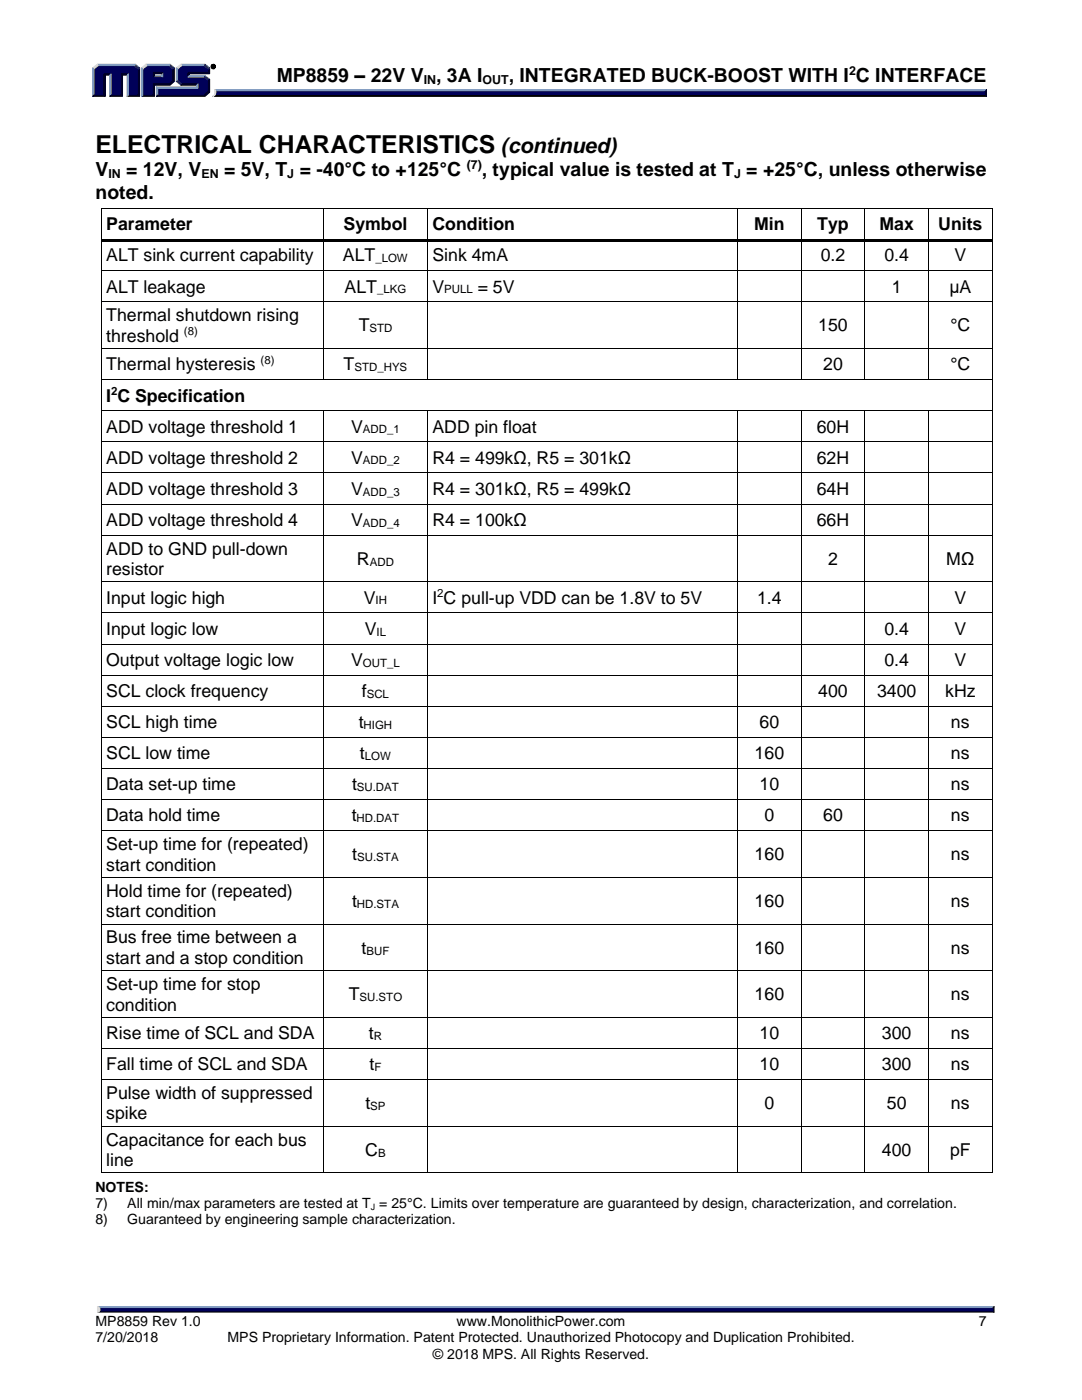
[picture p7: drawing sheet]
<svg xmlns="http://www.w3.org/2000/svg" width="216mm" height="279mm" viewBox="0 0 216 279" stroke-linecap="round" stroke-linejoin="round" font-family="sans-serif">
<g fill="#000" stroke="#000" stroke-width=".2">
<path d="M43 18.6h153.5l.4 .6h-154.4a.55 .55 0 0 0 .5-.6zM19.9 261.3h178.1l.4 .7h-178.9z"/>
<path d="M42.1 13.3a.45 .45 0 0 1 .9 0 .45 .45 0 0 1-.9 0zM42.2 13.2a.36 .36 0 0 0 .7 0 .36 .36 0 0 0-.7 0zM42.4 13.1h.4l-.2 .2 .2 .2-.3-.2-.1 .2zM42.5 13.1l.1 .2v-.1z"/>
</g>
<g fill="#7f99bf" stroke="#7f99bf" stroke-width=".2">
<path d="M19.5 260.7h178.9l-.4 .6h-178.1z"/>
<path d="M42.9 17.9h154l-.4 .7h-153.5z"/>
<path d="M30.8 15.1h1.4l.3 .3h-1.9z"/>
<path d="M36.1 12.8h4.8l-.2 .3h-4.4z"/>
<path d="M35.2 13.5l.2 .3v2.3l-.2 .2z"/>
<path d="M31.2 17.3h8v-.3l.3-.3v.9h-8z"/>
<path d="M31.2 17.3l.3 .3v1.4l-.3 .2z"/>
<path d="M37.8 15.1h3.1l-.2 .3h-3.2z"/>
<path d="M29.1 12.8h4.8l-.2 .3h-4.4z"/>
<path d="M28.2 13.5l.3 .3v5.2l-.3 .2z"/>
<path d="M32.2 14.7l.3-.2v.9l-.3-.3z"/>
<path d="M19.4 12.8h7.6l-.2 .3h-7.2z"/>
<path d="M18.5 13.5l.3 .3v5.2l-.3 .2z"/>
<path d="M22.2 14.7v4.3l-.3 .2v-4.2z"/>
<path d="M25.4 15l.2-.3v4.3l-.2 .2z"/>
</g>
<g fill="#000026" stroke="#000026" stroke-width=".2">
<path d="M198.4 260.7v1.3l-.4-.4v-.5z"/>
<path d="M196.9 17.9v1.3l-.4-.3v-.6z"/>
<path d="M36.3 16.7h3.2l-.3 .3h-3.1z"/>
<path d="M37.5 14.5h4.1v-.7l.2-.3v1.2h-4v.4l-.3 .3z"/>
<path d="M31.2 19.2l.3-.2h9.2l.9-.7v-2.3l.2-.2v2.6l-.9 .8z"/>
<path d="M30.6 16.7h3.1l.8-.6v-2.3l.3-.3v2.8l-.9 .7h-3.1v2.2h-2.6l.3-.2h2.1z"/>
<path d="M30.6 14.5h1.9l-.3 .2h-1.4v.4l-.2 .3z"/>
<path d="M27.6 13.8l.3-.3v5.7h-2.5l.2-.2h2z"/>
<path d="M20.8 14.7h1.4l-.3 .3h-.9v4.2h-2.5l.3-.2h2z"/>
<path d="M24.2 14.7h1.4l-.2 .3h-1v4.2h-2.5l.3-.2h2z"/>
</g>
<g fill="#000059" stroke="#000059" stroke-width=".2">
<path d="M19.9 261.1h178.1v.5h-178.1z"/>
<path d="M43.1 18.3h153.4v.6h-153.5z"/>
<path d="M18.8 13.8l.8-.7h7.2l.8 .7v5.2h-2v-4.3h-1.4v4.3h-2v-4.3h-1.4v4.3h-2z"/>
<path d="M28.5 13.8l.8-.7h2.2v1.4h-.9v.9h1.9v-.9h-1.3v-1.4h2.5l.8 .7v2.3l-.8 .6h-3.1v2.3h-2.1z"/>
<path d="M31.4 17.6h8v-.9h-3.1l-.9-.6v-2.3l.9-.7h4.4l.9 .7v.7h-4.1v.9h3.2l.9 .6v2.3l-.9 .7h-9.3z"/>
</g>
<g fill="#d9d9d9" stroke="#d9d9d9" stroke-width=".2">
<path d="M19.5 260.7l.4 .4v.5l-.4 .4z"/>
<path d="M42.9 17.9a.87 .87 0 0 1-.4 1.3h-.1l.5-.5z"/>
<path d="M35.2 13.5l.9-.7 .2 .3-.9 .7z"/>
<path d="M28.2 13.5l.9-.7 .2 .3-.8 .7z"/>
<path d="M18.5 13.5l.9-.7 .2 .3-.8 .7z"/>
</g>
<g fill="#195999" stroke="#195999" stroke-width=".2">
<path d="M35.2 16.3l.2-.2 .9 .6-.2 .3z"/>
<path d="M40.9 15.1l.9 .7-.2 .2-.9-.6z"/>
<path d="M33.9 12.8l.9 .7-.3 .3-.8-.7z"/>
<path d="M27 12.8l.9 .7-.3 .3-.8-.7z"/>
<path d="M40.9 12.8l.9 .7-.2 .3-.9-.7z"/>
</g>
<g fill="#000">
<path d="M20.1 41.5h.2v.7h-.2z" fill-rule="evenodd"/>
<path d="M20.1 41.5h.2v.2h-.2z" fill-rule="evenodd"/>
<path d="M20.1 47.7h.2v.7h-.2z" fill-rule="evenodd"/>
<path d="M20.1 53.9h.2v.7h-.2z" fill-rule="evenodd"/>
<path d="M20.3 47.7h44.2v.6h-44.2z" fill-rule="evenodd"/>
<path d="M64.5 41.7h.2v.5h-.2z" fill-rule="evenodd"/>
<path d="M64.5 41.5h.2v.2h-.2z" fill-rule="evenodd"/>
<path d="M64.5 48.3h.2v.1h-.2z" fill-rule="evenodd"/>
<path d="M64.5 47.7h.6v.6h-.6z" fill-rule="evenodd"/>
<path d="M64.5 53.9h.2v.7h-.2z" fill-rule="evenodd"/>
<path d="M65.1 47.7h20.1v.6h-20.1z" fill-rule="evenodd"/>
<path d="M85.2 41.7h.2v.5h-.2z" fill-rule="evenodd"/>
<path d="M85.2 41.5h.2v.2h-.2z" fill-rule="evenodd"/>
<path d="M85.2 48.3h.2v.1h-.2z" fill-rule="evenodd"/>
<path d="M85.2 47.7h.5v.6h-.5z" fill-rule="evenodd"/>
<path d="M85.2 53.9h.2v.7h-.2z" fill-rule="evenodd"/>
<path d="M85.7 47.7h61.4v.6h-61.4z" fill-rule="evenodd"/>
<path d="M147.1 41.7h.2v.5h-.2z" fill-rule="evenodd"/>
<path d="M147.1 41.5h.2v.2h-.2z" fill-rule="evenodd"/>
<path d="M147.1 48.3h.2v.1h-.2z" fill-rule="evenodd"/>
<path d="M147.1 47.7h.5v.6h-.5z" fill-rule="evenodd"/>
<path d="M147.1 53.9h.2v.7h-.2z" fill-rule="evenodd"/>
<path d="M147.6 47.7h12.2v.6h-12.2z" fill-rule="evenodd"/>
<path d="M159.8 41.7h.2v.5h-.2z" fill-rule="evenodd"/>
<path d="M159.8 41.5h.2v.2h-.2z" fill-rule="evenodd"/>
<path d="M159.8 48.3h.2v.1h-.2z" fill-rule="evenodd"/>
<path d="M159.8 47.7h.5v.6h-.5z" fill-rule="evenodd"/>
<path d="M159.8 53.9h.2v.7h-.2z" fill-rule="evenodd"/>
<path d="M160.3 47.7h12.2v.6h-12.2z" fill-rule="evenodd"/>
<path d="M172.5 41.7h.2v.5h-.2z" fill-rule="evenodd"/>
<path d="M172.5 41.5h.2v.2h-.2z" fill-rule="evenodd"/>
<path d="M172.5 48.3h.2v.1h-.2z" fill-rule="evenodd"/>
<path d="M172.5 47.7h.5v.6h-.5z" fill-rule="evenodd"/>
<path d="M172.5 53.9h.2v.7h-.2z" fill-rule="evenodd"/>
<path d="M173 47.7h12.2v.6h-12.2z" fill-rule="evenodd"/>
<path d="M185.2 41.7h.2v.5h-.2z" fill-rule="evenodd"/>
<path d="M185.2 41.5h.2v.2h-.2z" fill-rule="evenodd"/>
<path d="M185.2 48.3h.2v.1h-.2z" fill-rule="evenodd"/>
<path d="M185.2 47.7h.5v.6h-.5z" fill-rule="evenodd"/>
<path d="M185.2 53.9h.2v.7h-.2z" fill-rule="evenodd"/>
<path d="M185.7 47.7h12.2v.6h-12.2z" fill-rule="evenodd"/>
<path d="M197.9 41.5h.2v.7h-.2z" fill-rule="evenodd"/>
<path d="M197.9 41.5h.2v.2h-.2z" fill-rule="evenodd"/>
<path d="M197.9 47.7h.2v.7h-.2z" fill-rule="evenodd"/>
<path d="M197.9 53.9h.2v.7h-.2z" fill-rule="evenodd"/>
<path d="M20.1 60.2h.2v.7h-.2z" fill-rule="evenodd"/>
<path d="M20.1 69.5h.2v.7h-.2z" fill-rule="evenodd"/>
<path d="M20.1 75.7h.2v.7h-.2z" fill-rule="evenodd"/>
<path d="M64.5 60.2h.2v.7h-.2z" fill-rule="evenodd"/>
<path d="M64.5 69.5h.2v.7h-.2z" fill-rule="evenodd"/>
<path d="M64.5 75.7h.2v.1h-.2z" fill-rule="evenodd"/>
<path d="M85.2 60.2h.2v.7h-.2z" fill-rule="evenodd"/>
<path d="M85.2 69.5h.2v.7h-.2z" fill-rule="evenodd"/>
<path d="M85.2 75.7h.2v.1h-.2z" fill-rule="evenodd"/>
<path d="M147.1 60.2h.2v.7h-.2z" fill-rule="evenodd"/>
<path d="M147.1 69.5h.2v.7h-.2z" fill-rule="evenodd"/>
<path d="M147.1 75.7h.2v.1h-.2z" fill-rule="evenodd"/>
<path d="M159.8 60.2h.2v.7h-.2z" fill-rule="evenodd"/>
<path d="M159.8 69.5h.2v.7h-.2z" fill-rule="evenodd"/>
<path d="M159.8 75.7h.2v.1h-.2z" fill-rule="evenodd"/>
<path d="M172.5 60.2h.2v.7h-.2z" fill-rule="evenodd"/>
<path d="M172.5 69.5h.2v.7h-.2z" fill-rule="evenodd"/>
<path d="M172.5 75.7h.2v.1h-.2z" fill-rule="evenodd"/>
<path d="M185.2 60.2h.2v.7h-.2z" fill-rule="evenodd"/>
<path d="M185.2 69.5h.2v.7h-.2z" fill-rule="evenodd"/>
<path d="M185.2 75.7h.2v.1h-.2z" fill-rule="evenodd"/>
<path d="M197.9 60.2h.2v.7h-.2z" fill-rule="evenodd"/>
<path d="M197.9 69.5h.2v.7h-.2z" fill-rule="evenodd"/>
<path d="M197.9 75.7h.2v.7h-.2z" fill-rule="evenodd"/>
<path d="M20.1 81.9h.2v.7h-.2z" fill-rule="evenodd"/>
<path d="M20.1 88.1h.2v.7h-.2z" fill-rule="evenodd"/>
<path d="M20.1 94.3h.2v.7h-.2z" fill-rule="evenodd"/>
<path d="M64.5 82h.2v.6h-.2z" fill-rule="evenodd"/>
<path d="M64.5 81.9h.2v.1h-.2z" fill-rule="evenodd"/>
<path d="M64.5 88.1h.2v.7h-.2z" fill-rule="evenodd"/>
<path d="M64.5 94.3h.2v.7h-.2z" fill-rule="evenodd"/>
<path d="M85.2 82h.2v.6h-.2z" fill-rule="evenodd"/>
<path d="M85.2 81.9h.2v.1h-.2z" fill-rule="evenodd"/>
<path d="M85.2 88.1h.2v.7h-.2z" fill-rule="evenodd"/>
<path d="M85.2 94.3h.2v.7h-.2z" fill-rule="evenodd"/>
<path d="M147.1 82h.2v.6h-.2z" fill-rule="evenodd"/>
<path d="M147.1 81.9h.2v.1h-.2z" fill-rule="evenodd"/>
<path d="M147.1 88.1h.2v.7h-.2z" fill-rule="evenodd"/>
<path d="M147.1 94.3h.2v.7h-.2z" fill-rule="evenodd"/>
<path d="M159.8 82h.2v.6h-.2z" fill-rule="evenodd"/>
<path d="M159.8 81.9h.2v.1h-.2z" fill-rule="evenodd"/>
<path d="M159.8 88.1h.2v.7h-.2z" fill-rule="evenodd"/>
<path d="M159.8 94.3h.2v.7h-.2z" fill-rule="evenodd"/>
<path d="M172.5 82h.2v.6h-.2z" fill-rule="evenodd"/>
<path d="M172.5 81.9h.2v.1h-.2z" fill-rule="evenodd"/>
<path d="M172.5 88.1h.2v.7h-.2z" fill-rule="evenodd"/>
<path d="M172.5 94.3h.2v.7h-.2z" fill-rule="evenodd"/>
<path d="M185.2 82h.2v.6h-.2z" fill-rule="evenodd"/>
<path d="M185.2 81.9h.2v.1h-.2z" fill-rule="evenodd"/>
<path d="M185.2 88.1h.2v.7h-.2z" fill-rule="evenodd"/>
<path d="M185.2 94.3h.2v.7h-.2z" fill-rule="evenodd"/>
<path d="M197.9 81.9h.2v.7h-.2z" fill-rule="evenodd"/>
<path d="M197.9 88.1h.2v.7h-.2z" fill-rule="evenodd"/>
<path d="M197.9 94.3h.2v.7h-.2z" fill-rule="evenodd"/>
<path d="M20.1 100.5h.2v.7h-.2z" fill-rule="evenodd"/>
<path d="M20.1 106.7h.2v.7h-.2z" fill-rule="evenodd"/>
<path d="M20.1 116h.2v.7h-.2z" fill-rule="evenodd"/>
<path d="M64.5 100.5h.2v.7h-.2z" fill-rule="evenodd"/>
<path d="M64.5 106.7h.2v.7h-.2z" fill-rule="evenodd"/>
<path d="M64.5 116h.2v.7h-.2z" fill-rule="evenodd"/>
<path d="M85.2 100.5h.2v.7h-.2z" fill-rule="evenodd"/>
<path d="M85.2 106.7h.2v.7h-.2z" fill-rule="evenodd"/>
<path d="M85.2 116h.2v.7h-.2z" fill-rule="evenodd"/>
<path d="M147.1 100.5h.2v.7h-.2z" fill-rule="evenodd"/>
<path d="M147.1 106.7h.2v.7h-.2z" fill-rule="evenodd"/>
<path d="M147.1 116h.2v.7h-.2z" fill-rule="evenodd"/>
<path d="M159.8 100.5h.2v.7h-.2z" fill-rule="evenodd"/>
<path d="M159.8 106.7h.2v.7h-.2z" fill-rule="evenodd"/>
<path d="M159.8 116h.2v.7h-.2z" fill-rule="evenodd"/>
<path d="M172.5 100.5h.2v.7h-.2z" fill-rule="evenodd"/>
<path d="M172.5 106.7h.2v.7h-.2z" fill-rule="evenodd"/>
<path d="M172.5 116h.2v.7h-.2z" fill-rule="evenodd"/>
<path d="M185.2 100.5h.2v.7h-.2z" fill-rule="evenodd"/>
<path d="M185.2 106.7h.2v.7h-.2z" fill-rule="evenodd"/>
<path d="M185.2 116h.2v.7h-.2z" fill-rule="evenodd"/>
<path d="M197.9 100.5h.2v.7h-.2z" fill-rule="evenodd"/>
<path d="M197.9 106.7h.2v.7h-.2z" fill-rule="evenodd"/>
<path d="M197.9 116h.2v.7h-.2z" fill-rule="evenodd"/>
<path d="M20.1 122.2h.2v.7h-.2z" fill-rule="evenodd"/>
<path d="M20.1 128.4h.2v.7h-.2z" fill-rule="evenodd"/>
<path d="M20.1 134.6h.2v.7h-.2z" fill-rule="evenodd"/>
<path d="M64.5 122.2h.2v.7h-.2z" fill-rule="evenodd"/>
<path d="M64.5 128.4h.2v.7h-.2z" fill-rule="evenodd"/>
<path d="M64.5 134.6h.2v.7h-.2z" fill-rule="evenodd"/>
<path d="M85.2 122.2h.2v.7h-.2z" fill-rule="evenodd"/>
<path d="M85.2 128.4h.2v.7h-.2z" fill-rule="evenodd"/>
<path d="M85.2 134.6h.2v.7h-.2z" fill-rule="evenodd"/>
<path d="M147.1 122.2h.2v.7h-.2z" fill-rule="evenodd"/>
<path d="M147.1 128.4h.2v.7h-.2z" fill-rule="evenodd"/>
<path d="M147.1 134.6h.2v.7h-.2z" fill-rule="evenodd"/>
<path d="M159.8 122.2h.2v.7h-.2z" fill-rule="evenodd"/>
<path d="M159.8 128.4h.2v.7h-.2z" fill-rule="evenodd"/>
<path d="M159.8 134.6h.2v.7h-.2z" fill-rule="evenodd"/>
<path d="M172.5 122.2h.2v.7h-.2z" fill-rule="evenodd"/>
<path d="M172.5 128.4h.2v.7h-.2z" fill-rule="evenodd"/>
<path d="M172.5 134.6h.2v.7h-.2z" fill-rule="evenodd"/>
<path d="M185.2 122.2h.2v.7h-.2z" fill-rule="evenodd"/>
<path d="M185.2 128.4h.2v.7h-.2z" fill-rule="evenodd"/>
<path d="M185.2 134.6h.2v.7h-.2z" fill-rule="evenodd"/>
<path d="M197.9 122.2h.2v.7h-.2z" fill-rule="evenodd"/>
<path d="M197.9 128.4h.2v.7h-.2z" fill-rule="evenodd"/>
<path d="M197.9 134.6h.2v.7h-.2z" fill-rule="evenodd"/>
<path d="M20.1 140.9h.2v.7h-.2z" fill-rule="evenodd"/>
<path d="M20.1 147.1h.2v.7h-.2z" fill-rule="evenodd"/>
<path d="M20.1 153.3h.2v.7h-.2z" fill-rule="evenodd"/>
<path d="M64.5 140.9h.2v.7h-.2z" fill-rule="evenodd"/>
<path d="M64.5 147.1h.2v.7h-.2z" fill-rule="evenodd"/>
<path d="M64.5 153.3h.2v.7h-.2z" fill-rule="evenodd"/>
<path d="M85.2 140.9h.2v.7h-.2z" fill-rule="evenodd"/>
<path d="M85.2 147.1h.2v.7h-.2z" fill-rule="evenodd"/>
<path d="M85.2 153.3h.2v.7h-.2z" fill-rule="evenodd"/>
<path d="M147.1 140.9h.2v.7h-.2z" fill-rule="evenodd"/>
<path d="M147.1 147.1h.2v.7h-.2z" fill-rule="evenodd"/>
<path d="M147.1 153.3h.2v.7h-.2z" fill-rule="evenodd"/>
<path d="M159.8 140.9h.2v.7h-.2z" fill-rule="evenodd"/>
<path d="M159.8 147.1h.2v.7h-.2z" fill-rule="evenodd"/>
<path d="M159.8 153.3h.2v.7h-.2z" fill-rule="evenodd"/>
<path d="M172.5 140.9h.2v.7h-.2z" fill-rule="evenodd"/>
<path d="M172.5 147.1h.2v.7h-.2z" fill-rule="evenodd"/>
<path d="M172.5 153.3h.2v.7h-.2z" fill-rule="evenodd"/>
<path d="M185.2 140.9h.2v.7h-.2z" fill-rule="evenodd"/>
<path d="M185.2 147.1h.2v.7h-.2z" fill-rule="evenodd"/>
<path d="M185.2 153.3h.2v.7h-.2z" fill-rule="evenodd"/>
<path d="M197.9 140.9h.2v.7h-.2z" fill-rule="evenodd"/>
<path d="M197.9 147.1h.2v.7h-.2z" fill-rule="evenodd"/>
<path d="M197.9 153.3h.2v.7h-.2z" fill-rule="evenodd"/>
<path d="M20.1 159.5h.2v.7h-.2z" fill-rule="evenodd"/>
<path d="M20.1 165.7h.2v.7h-.2z" fill-rule="evenodd"/>
<path d="M20.1 175h.2v.7h-.2z" fill-rule="evenodd"/>
<path d="M64.5 159.5h.2v.7h-.2z" fill-rule="evenodd"/>
<path d="M64.5 165.7h.2v.7h-.2z" fill-rule="evenodd"/>
<path d="M64.5 175h.2v.7h-.2z" fill-rule="evenodd"/>
<path d="M85.2 159.5h.2v.7h-.2z" fill-rule="evenodd"/>
<path d="M85.2 165.7h.2v.7h-.2z" fill-rule="evenodd"/>
<path d="M85.2 175h.2v.7h-.2z" fill-rule="evenodd"/>
<path d="M147.1 159.5h.2v.7h-.2z" fill-rule="evenodd"/>
<path d="M147.1 165.7h.2v.7h-.2z" fill-rule="evenodd"/>
<path d="M147.1 175h.2v.7h-.2z" fill-rule="evenodd"/>
<path d="M159.8 159.5h.2v.7h-.2z" fill-rule="evenodd"/>
<path d="M159.8 165.7h.2v.7h-.2z" fill-rule="evenodd"/>
<path d="M159.8 175h.2v.7h-.2z" fill-rule="evenodd"/>
<path d="M172.5 159.5h.2v.7h-.2z" fill-rule="evenodd"/>
<path d="M172.5 165.7h.2v.7h-.2z" fill-rule="evenodd"/>
<path d="M172.5 175h.2v.7h-.2z" fill-rule="evenodd"/>
<path d="M185.2 159.5h.2v.7h-.2z" fill-rule="evenodd"/>
<path d="M185.2 165.7h.2v.7h-.2z" fill-rule="evenodd"/>
<path d="M185.2 175h.2v.7h-.2z" fill-rule="evenodd"/>
<path d="M197.9 159.5h.2v.7h-.2z" fill-rule="evenodd"/>
<path d="M197.9 165.7h.2v.7h-.2z" fill-rule="evenodd"/>
<path d="M197.9 175h.2v.7h-.2z" fill-rule="evenodd"/>
<path d="M20.1 184.3h.2v.7h-.2z" fill-rule="evenodd"/>
<path d="M20.1 193.6h.2v.7h-.2z" fill-rule="evenodd"/>
<path d="M64.5 184.3h.2v.7h-.2z" fill-rule="evenodd"/>
<path d="M64.5 193.6h.2v.7h-.2z" fill-rule="evenodd"/>
<path d="M85.2 184.3h.2v.7h-.2z" fill-rule="evenodd"/>
<path d="M85.2 193.6h.2v.7h-.2z" fill-rule="evenodd"/>
<path d="M147.1 184.3h.2v.7h-.2z" fill-rule="evenodd"/>
<path d="M147.1 193.6h.2v.7h-.2z" fill-rule="evenodd"/>
<path d="M159.8 184.3h.2v.7h-.2z" fill-rule="evenodd"/>
<path d="M159.8 193.6h.2v.7h-.2z" fill-rule="evenodd"/>
<path d="M172.5 184.3h.2v.7h-.2z" fill-rule="evenodd"/>
<path d="M172.5 193.6h.2v.7h-.2z" fill-rule="evenodd"/>
<path d="M185.2 184.3h.2v.7h-.2z" fill-rule="evenodd"/>
<path d="M185.2 193.6h.2v.7h-.2z" fill-rule="evenodd"/>
<path d="M197.9 184.3h.2v.7h-.2z" fill-rule="evenodd"/>
<path d="M197.9 193.6h.2v.7h-.2z" fill-rule="evenodd"/>
<path d="M20.1 203h.2v.7h-.2z" fill-rule="evenodd"/>
<path d="M20.1 209.2h.2v.7h-.2z" fill-rule="evenodd"/>
<path d="M20.1 215.4h.2v.7h-.2z" fill-rule="evenodd"/>
<path d="M64.5 203h.2v.7h-.2z" fill-rule="evenodd"/>
<path d="M64.5 209.2h.2v.7h-.2z" fill-rule="evenodd"/>
<path d="M64.5 215.4h.2v.7h-.2z" fill-rule="evenodd"/>
<path d="M85.2 203h.2v.7h-.2z" fill-rule="evenodd"/>
<path d="M85.2 209.2h.2v.7h-.2z" fill-rule="evenodd"/>
<path d="M85.2 215.4h.2v.7h-.2z" fill-rule="evenodd"/>
<path d="M147.1 203h.2v.7h-.2z" fill-rule="evenodd"/>
<path d="M147.1 209.2h.2v.7h-.2z" fill-rule="evenodd"/>
<path d="M147.1 215.4h.2v.7h-.2z" fill-rule="evenodd"/>
<path d="M159.8 203h.2v.7h-.2z" fill-rule="evenodd"/>
<path d="M159.8 209.2h.2v.7h-.2z" fill-rule="evenodd"/>
<path d="M159.8 215.4h.2v.7h-.2z" fill-rule="evenodd"/>
<path d="M172.5 203h.2v.7h-.2z" fill-rule="evenodd"/>
<path d="M172.5 209.2h.2v.7h-.2z" fill-rule="evenodd"/>
<path d="M172.5 215.4h.2v.7h-.2z" fill-rule="evenodd"/>
<path d="M185.2 203h.2v.7h-.2z" fill-rule="evenodd"/>
<path d="M185.2 209.2h.2v.7h-.2z" fill-rule="evenodd"/>
<path d="M185.2 215.4h.2v.7h-.2z" fill-rule="evenodd"/>
<path d="M197.9 203h.2v.7h-.2z" fill-rule="evenodd"/>
<path d="M197.9 209.2h.2v.7h-.2z" fill-rule="evenodd"/>
<path d="M197.9 215.4h.2v.7h-.2z" fill-rule="evenodd"/>
<path d="M20.1 224.7h.2v.7h-.2z" fill-rule="evenodd"/>
<path d="M20.1 234h.2v.2h-.2z" fill-rule="evenodd"/>
<path d="M20.1 234h.2v.2h-.2z" fill-rule="evenodd"/>
<path d="M64.5 224.7h.2v.7h-.2z" fill-rule="evenodd"/>
<path d="M64.5 234h.2v.2h-.2z" fill-rule="evenodd"/>
<path d="M85.2 224.7h.2v.7h-.2z" fill-rule="evenodd"/>
<path d="M85.2 234h.2v.2h-.2z" fill-rule="evenodd"/>
<path d="M147.1 224.7h.2v.7h-.2z" fill-rule="evenodd"/>
<path d="M147.1 234h.2v.2h-.2z" fill-rule="evenodd"/>
<path d="M159.8 224.7h.2v.7h-.2z" fill-rule="evenodd"/>
<path d="M159.8 234h.2v.2h-.2z" fill-rule="evenodd"/>
<path d="M172.5 224.7h.2v.7h-.2z" fill-rule="evenodd"/>
<path d="M172.5 234h.2v.2h-.2z" fill-rule="evenodd"/>
<path d="M185.2 224.7h.2v.7h-.2z" fill-rule="evenodd"/>
<path d="M185.2 234h.2v.2h-.2z" fill-rule="evenodd"/>
<path d="M197.9 224.7h.2v.7h-.2z" fill-rule="evenodd"/>
<path d="M197.9 234h.2v.2h-.2z" fill-rule="evenodd"/>
<path d="M197.9 234h.2v.2h-.2z" fill-rule="evenodd"/>
</g>
<g fill="none" stroke="#000" stroke-width=".2">
<path d="M20.2 42.2v5.5M20.2 48.4v5.5M20.2 54.6v5.6M20.3 41.6h44.2M20.3 54h44.2M64.6 42.2v5.5M64.6 48.4v5.5M64.6 54.6v5.6M64.7 41.6h20.5M64.7 54h20.5M85.3 42.2v5.5M85.3 48.4v5.5"/>
<path d="M85.3 54.6v5.6M85.4 41.6h61.7M85.4 54h61.7M147.2 42.2v5.5M147.2 48.4v5.5M147.2 54.6v5.6M147.3 41.6h12.5M147.3 54h12.5M159.9 42.2v5.5M159.9 48.4v5.5M159.9 54.6v5.6M160 41.6h12.5"/>
<path d="M160 54h12.5M172.6 42.2v5.5M172.6 48.4v5.5M172.6 54.6v5.6M172.7 41.6h12.5M172.7 54h12.5M185.3 42.2v5.5M185.3 48.4v5.5M185.3 54.6v5.6M185.4 41.6h12.5M185.4 54h12.5M198 42.2v5.5"/>
<path d="M198 48.4v5.5M198 54.6v5.6M20.2 60.9v8.6M20.2 70.2v5.5M20.2 76.4v5.5M20.3 60.2h44.2M20.3 69.6h44.2M20.3 75.8h44.2M64.6 60.9v8.6M64.6 70.2v5.5M64.7 60.2h20.5M64.7 69.6h20.5"/>
<path d="M64.7 75.8h20.5M85.3 60.9v8.6M85.3 70.2v5.5M85.4 60.2h61.7M85.4 69.6h61.7M85.4 75.8h61.7M147.2 60.9v8.6M147.2 70.2v5.5M147.3 60.2h12.5M147.3 69.6h12.5M147.3 75.8h12.5M159.9 60.9v8.6"/>
<path d="M159.9 70.2v5.5M160 60.2h12.5M160 69.6h12.5M160 75.8h12.5M172.6 60.9v8.6M172.6 70.2v5.5M172.7 60.2h12.5M172.7 69.6h12.5M172.7 75.8h12.5M185.3 60.9v8.6M185.3 70.2v5.5M185.4 60.2h12.5"/>
<path d="M185.4 69.6h12.5M185.4 75.8h12.5M198 60.9v8.6M198 70.2v5.5M198 76.4v5.5M20.2 82.6v5.5M20.2 88.8v5.5M20.2 95v5.5M20.3 82h44.2M20.3 88.2h44.2M20.3 94.4h44.2M64.6 82.6v5.5"/>
<path d="M64.6 88.8v5.5M64.6 95v5.5M64.7 82h20.5M64.7 88.2h20.5M64.7 94.4h20.5M85.3 82.6v5.5M85.3 88.8v5.5M85.3 95v5.5M85.4 82h61.7M85.4 88.2h61.7M85.4 94.4h61.7M147.2 82.6v5.5"/>
<path d="M147.2 88.8v5.5M147.2 95v5.5M147.3 82h12.5M147.3 88.2h12.5M147.3 94.4h12.5M159.9 82.6v5.5M159.9 88.8v5.5M159.9 95v5.5M160 82h12.5M160 88.2h12.5M160 94.4h12.5M172.6 82.6v5.5"/>
<path d="M172.6 88.8v5.5M172.6 95v5.5M172.7 82h12.5M172.7 88.2h12.5M172.7 94.4h12.5M185.3 82.6v5.5M185.3 88.8v5.5M185.3 95v5.5M185.4 82h12.5M185.4 88.2h12.5M185.4 94.4h12.5M198 82.6v5.5"/>
<path d="M198 88.8v5.5M198 95v5.5M20.2 101.2v5.5M20.2 107.4v8.6M20.2 116.7v5.5M20.3 100.6h44.2M20.3 106.8h44.2M20.3 116.1h44.2M64.6 101.2v5.5M64.6 107.4v8.6M64.6 116.7v5.5M64.7 100.6h20.5"/>
<path d="M64.7 106.8h20.5M64.7 116.1h20.5M85.3 101.2v5.5M85.3 107.4v8.6M85.3 116.7v5.5M85.4 100.6h61.7M85.4 106.8h61.7M85.4 116.1h61.7M147.2 101.2v5.5M147.2 107.4v8.6M147.2 116.7v5.5M147.3 100.6h12.5"/>
<path d="M147.3 106.8h12.5M147.3 116.1h12.5M159.9 101.2v5.5M159.9 107.4v8.6M159.9 116.7v5.5M160 100.6h12.5M160 106.8h12.5M160 116.1h12.5M172.6 101.2v5.5M172.6 107.4v8.6M172.6 116.7v5.5M172.7 100.6h12.5"/>
<path d="M172.7 106.8h12.5M172.7 116.1h12.5M185.3 101.2v5.5M185.3 107.4v8.6M185.3 116.7v5.5M185.4 100.6h12.5M185.4 106.8h12.5M185.4 116.1h12.5M198 101.2v5.5M198 107.4v8.6M198 116.7v5.5M20.2 122.9v5.5"/>
<path d="M20.2 129.1v5.5M20.2 135.3v5.6M20.3 122.3h44.2M20.3 128.5h44.2M20.3 134.7h44.2M64.6 122.9v5.5M64.6 129.1v5.5M64.6 135.3v5.6M64.7 122.3h20.5M64.7 128.5h20.5M64.7 134.7h20.5M85.3 122.9v5.5"/>
<path d="M85.3 129.1v5.5M85.3 135.3v5.6M85.4 122.3h61.7M85.4 128.5h61.7M85.4 134.7h61.7M147.2 122.9v5.5M147.2 129.1v5.5M147.2 135.3v5.6M147.3 122.3h12.5M147.3 128.5h12.5M147.3 134.7h12.5M159.9 122.9v5.5"/>
<path d="M159.9 129.1v5.5M159.9 135.3v5.6M160 122.3h12.5M160 128.5h12.5M160 134.7h12.5M172.6 122.9v5.5M172.6 129.1v5.5M172.6 135.3v5.6M172.7 122.3h12.5M172.7 128.5h12.5M172.7 134.7h12.5M185.3 122.9v5.5"/>
<path d="M185.3 129.1v5.5M185.3 135.3v5.6M185.4 122.3h12.5M185.4 128.5h12.5M185.4 134.7h12.5M198 122.9v5.5M198 129.1v5.5M198 135.3v5.6M20.2 141.6v5.5M20.2 147.8v5.5M20.2 154v5.5M20.3 141h44.2"/>
<path d="M20.3 147.2h44.2M20.3 153.4h44.2M20.3 159.6h44.2M64.6 141.6v5.5M64.6 147.8v5.5M64.6 154v5.5M64.7 141h20.5M64.7 147.2h20.5M64.7 153.4h20.5M64.7 159.6h20.5M85.3 141.6v5.5M85.3 147.8v5.5"/>
<path d="M85.3 154v5.5M85.4 141h61.7M85.4 147.2h61.7M85.4 153.4h61.7M85.4 159.6h61.7M147.2 141.6v5.5M147.2 147.8v5.5M147.2 154v5.5M147.3 141h12.5M147.3 147.2h12.5M147.3 153.4h12.5M147.3 159.6h12.5"/>
<path d="M159.9 141.6v5.5M159.9 147.8v5.5M159.9 154v5.5M160 141h12.5M160 147.2h12.5M160 153.4h12.5M160 159.6h12.5M172.6 141.6v5.5M172.6 147.8v5.5M172.6 154v5.5M172.7 141h12.5M172.7 147.2h12.5"/>
<path d="M172.7 153.4h12.5M172.7 159.6h12.5M185.3 141.6v5.5M185.3 147.8v5.5M185.3 154v5.5M185.4 141h12.5M185.4 147.2h12.5M185.4 153.4h12.5M185.4 159.6h12.5M198 141.6v5.5M198 147.8v5.5M198 154v5.5"/>
<path d="M20.2 160.2v5.5M20.2 166.4v8.6M20.2 175.7v8.6M20.3 165.8h44.2M20.3 175.1h44.2M64.6 160.2v5.5M64.6 166.4v8.6M64.6 175.7v8.6M64.7 165.8h20.5M64.7 175.1h20.5M85.3 160.2v5.5M85.3 166.4v8.6"/>
<path d="M85.3 175.7v8.6M85.4 165.8h61.7M85.4 175.1h61.7M147.2 160.2v5.5M147.2 166.4v8.6M147.2 175.7v8.6M147.3 165.8h12.5M147.3 175.1h12.5M159.9 160.2v5.5M159.9 166.4v8.6M159.9 175.7v8.6M160 165.8h12.5"/>
<path d="M160 175.1h12.5M172.6 160.2v5.5M172.6 166.4v8.6M172.6 175.7v8.6M172.7 165.8h12.5M172.7 175.1h12.5M185.3 160.2v5.5M185.3 166.4v8.6M185.3 175.7v8.6M185.4 165.8h12.5M185.4 175.1h12.5M198 160.2v5.5"/>
<path d="M198 166.4v8.6M198 175.7v8.6M20.2 185v8.6M20.2 194.3v8.7M20.3 184.4h44.2M20.3 193.7h44.2M64.6 185v8.6M64.6 194.3v8.7M64.7 184.4h20.5M64.7 193.7h20.5M85.3 185v8.6M85.3 194.3v8.7"/>
<path d="M85.4 184.4h61.7M85.4 193.7h61.7M147.2 185v8.6M147.2 194.3v8.7M147.3 184.4h12.5M147.3 193.7h12.5M159.9 185v8.6M159.9 194.3v8.7M160 184.4h12.5M160 193.7h12.5M172.6 185v8.6M172.6 194.3v8.7"/>
<path d="M172.7 184.4h12.5M172.7 193.7h12.5M185.3 185v8.6M185.3 194.3v8.7M185.4 184.4h12.5M185.4 193.7h12.5M198 185v8.6M198 194.3v8.7M20.2 203.7v5.5M20.2 209.9v5.5M20.2 216.1v8.6M20.3 203h44.2"/>
<path d="M20.3 209.2h44.2M20.3 215.5h44.2M64.6 203.7v5.5M64.6 209.9v5.5M64.6 216.1v8.6M64.7 203h20.5M64.7 209.2h20.5M64.7 215.5h20.5M85.3 203.7v5.5M85.3 209.9v5.5M85.3 216.1v8.6M85.4 203h61.7"/>
<path d="M85.4 209.2h61.7M85.4 215.5h61.7M147.2 203.7v5.5M147.2 209.9v5.5M147.2 216.1v8.6M147.3 203h12.5M147.3 209.2h12.5M147.3 215.5h12.5M159.9 203.7v5.5M159.9 209.9v5.5M159.9 216.1v8.6M160 203h12.5"/>
<path d="M160 209.2h12.5M160 215.5h12.5M172.6 203.7v5.5M172.6 209.9v5.5M172.6 216.1v8.6M172.7 203h12.5M172.7 209.2h12.5M172.7 215.5h12.5M185.3 203.7v5.5M185.3 209.9v5.5M185.3 216.1v8.6M185.4 203h12.5"/>
<path d="M185.4 209.2h12.5M185.4 215.5h12.5M198 203.7v5.5M198 209.9v5.5M198 216.1v8.6M20.2 225.4v8.6M20.3 224.8h44.2M20.3 234.1h44.2M64.6 225.4v8.6M64.7 224.8h20.5M64.7 234.1h20.5M85.3 225.4v8.6"/>
<path d="M85.4 224.8h61.7M85.4 234.1h61.7M147.2 225.4v8.6M147.3 224.8h12.5M147.3 234.1h12.5M159.9 225.4v8.6M160 224.8h12.5M160 234.1h12.5M172.6 225.4v8.6M172.7 224.8h12.5M172.7 234.1h12.5M185.3 225.4v8.6"/>
<path d="M185.4 224.8h12.5M185.4 234.1h12.5M198 225.4v8.6"/>
</g>
<text font-size="4.9" x="19" y="30.5">ELECTRICAL CHARACTERISTICS</text>
<text font-size="4.2" x="100" y="30.5">(continued)</text>
<g font-size="3.9">
<text x="55.2" y="16.3">MP8859 – 22V V , 3A I</text>
<text x="101.5" y="16.3">, INTEGRATED BUCK-BOOST WITH I C INTERFACE</text>
<text x="19" y="35.2">V</text>
<text x="25.2" y="35.2">= 12V, V</text>
<text x="44.7" y="35.2">= 5V, T = -40°C to +125°C</text>
<text x="96.1" y="35.2">, typical value is tested at T = +25°C, unless otherwise</text>
<text x="19" y="39.6">noted.</text>
</g>
<g font-size="3.5">
<text x="21.2" y="46">Parameter</text>
<text x="68.6" y="46">Symbol</text>
<text x="86.3" y="46">Condition</text>
<text x="150.5" y="46">Min</text>
<text x="163.1" y="46">Typ</text>
<text x="175.5" y="46">Max</text>
<text x="187.2" y="46">Units</text>
<text x="21.2" y="52.2">ALT sink current capability</text>
<text x="68.4" y="52.2">ALT</text>
<text x="86.3" y="52.2">Sink 4mA</text>
<text x="163.8" y="52.2">0.2</text>
<text x="176.5" y="52.2">0.4</text>
<text x="190.5" y="52.2">V</text>
<text x="21.2" y="58.4">ALT leakage</text>
<text x="68.8" y="58.4">ALT</text>
<text x="86.3" y="58.4">V</text>
<text x="95.3" y="58.4">= 5V</text>
<text x="177.9" y="58.4">1</text>
<text x="189.4" y="58.4">μA</text>
<text x="21.2" y="64.1">Thermal shutdown rising</text>
<text x="21.2" y="68.2">threshold</text>
<text x="71.6" y="66.2">T</text>
<text x="163.3" y="66.2">150</text>
<text x="189.7" y="66.2">°C</text>
<text x="21.2" y="73.9">Thermal hysteresis</text>
<text x="68.6" y="73.9">T</text>
<text x="164.3" y="73.9">20</text>
<text x="189.7" y="73.9">°C</text>
<text x="21.2" y="80.1">I C Specification</text>
<text x="21.2" y="86.3">ADD voltage threshold 1</text>
<text x="70.1" y="86.3">V</text>
<text x="86.3" y="86.3">ADD pin float</text>
<text x="163" y="86.3">60H</text>
<text x="21.2" y="92.5">ADD voltage threshold 2</text>
<text x="70.1" y="92.5">V</text>
<text x="86.3" y="92.5">R4 = 499kΩ, R5 = 301kΩ</text>
<text x="163" y="92.5">62H</text>
<text x="21.2" y="98.7">ADD voltage threshold 3</text>
<text x="70.1" y="98.7">V</text>
<text x="86.3" y="98.7">R4 = 301kΩ, R5 = 499kΩ</text>
<text x="163" y="98.7">64H</text>
<text x="21.2" y="105">ADD voltage threshold 4</text>
<text x="70.1" y="105">V</text>
<text x="86.3" y="105">R4 = 100kΩ</text>
<text x="163" y="105">66H</text>
<text x="21.2" y="110.7">ADD to GND pull-down</text>
<text x="71.2" y="112.7">R</text>
<text x="165.2" y="112.7">2</text>
<text x="188.8" y="112.7">MΩ</text>
<text x="21.2" y="114.7">resistor</text>
<text x="21.2" y="120.5">Input logic high</text>
<text x="72.6" y="120.5">V</text>
<text x="86.3" y="120.5">I C pull-up VDD can be 1.8V to 5V</text>
<text x="151.1" y="120.5">1.4</text>
<text x="190.5" y="120.5">V</text>
<text x="21.2" y="126.7">Input logic low</text>
<text x="72.8" y="126.7">V</text>
<text x="176.5" y="126.7">0.4</text>
<text x="190.5" y="126.7">V</text>
<text x="21.2" y="132.9">Output voltage logic low</text>
<text x="70.1" y="132.9">V</text>
<text x="176.5" y="132.9">0.4</text>
<text x="190.5" y="132.9">V</text>
<text x="21.2" y="139.1">SCL clock frequency</text>
<text x="72.2" y="139.1">f</text>
<text x="163.3" y="139.1">400</text>
<text x="175" y="139.1">3400</text>
<text x="188.6" y="139.1">kHz</text>
<text x="21.2" y="145.3">SCL high time</text>
<text x="71.6" y="145.3">t</text>
<text x="151.6" y="145.3">60</text>
<text x="189.8" y="145.3">ns</text>
<text x="21.2" y="151.5">SCL low time</text>
<text x="71.8" y="151.5">t</text>
<text x="150.6" y="151.5">160</text>
<text x="189.8" y="151.5">ns</text>
<text x="21.2" y="157.7">Data set-up time</text>
<text x="70.2" y="157.7">t</text>
<text x="151.6" y="157.7">10</text>
<text x="189.8" y="157.7">ns</text>
<text x="21.2" y="163.9">Data hold time</text>
<text x="70.2" y="163.9">t</text>
<text x="152.5" y="163.9">0</text>
<text x="164.3" y="163.9">60</text>
<text x="189.8" y="163.9">ns</text>
<text x="21.2" y="169.7">Set-up time for (repeated)</text>
<text x="21.2" y="173.7">start condition</text>
<text x="70.3" y="171.7">t</text>
<text x="150.6" y="171.7">160</text>
<text x="189.8" y="171.7">ns</text>
<text x="21.2" y="179">Hold time for (repeated)</text>
<text x="21.2" y="183">start condition</text>
<text x="70.2" y="181">t</text>
<text x="150.6" y="181">160</text>
<text x="189.8" y="181">ns</text>
<text x="21.2" y="188.3">Bus free time between a</text>
<text x="72.1" y="190.3">t</text>
<text x="150.6" y="190.3">160</text>
<text x="189.8" y="190.3">ns</text>
<text x="21.2" y="192.4">start and a stop condition</text>
<text x="21.2" y="197.6">Set-up time for stop</text>
<text x="21.2" y="201.7">condition</text>
<text x="69.6" y="199.6">T</text>
<text x="150.6" y="199.6">160</text>
<text x="189.8" y="199.6">ns</text>
<text x="21.2" y="207.4">Rise time of SCL and SDA</text>
<text x="73.6" y="207.4">t</text>
<text x="151.6" y="207.4">10</text>
<text x="176" y="207.4">300</text>
<text x="189.8" y="207.4">ns</text>
<text x="21.2" y="213.6">Fall time of SCL and SDA</text>
<text x="73.8" y="213.6">t</text>
<text x="151.6" y="213.6">10</text>
<text x="176" y="213.6">300</text>
<text x="189.8" y="213.6">ns</text>
<text x="21.2" y="219.3">Pulse width of suppressed</text>
<text x="72.9" y="221.4">t</text>
<text x="152.5" y="221.4">0</text>
<text x="177" y="221.4">50</text>
<text x="189.8" y="221.4">ns</text>
<text x="21.2" y="223.4">spike</text>
<text x="21.2" y="228.7">Capacitance for each bus</text>
<text x="21.2" y="232.7">line</text>
<text x="72.9" y="230.7">C</text>
<text x="176" y="230.7">400</text>
<text x="189.6" y="230.7">pF</text>
</g>
<g font-size="2.8">
<text x="19" y="237.8">NOTES:</text>
<text x="19" y="241.1">7)</text>
<text x="19" y="244.3">8)</text>
<text x="25.4" y="241.1">All min/max parameters are tested at T = 25°C. Limits over temperature are guaranteed by design, characterization, and correlation.</text>
<text x="25.4" y="244.3">Guaranteed by engineering sample characterization.</text>
<text x="19" y="264.7">MP8859 Rev 1.0</text>
<text x="19" y="267.9">7/20/2018</text>
<text x="45.4" y="267.9">MPS Proprietary Information. Patent Protected. Unauthorized Photocopy and Duplication Prohibited.</text>
<text x="91.1" y="264.7">www.MonolithicPower.com</text>
<text x="195.3" y="264.7">7</text>
<text x="86.4" y="271.2">© 2018 MPS. All Rights Reserved.</text>
</g>
<g font-size="2.5">
<text x="84.5" y="16.7">IN</text>
<text x="96.3" y="16.7">OUT</text>
<text x="169.4" y="14.9">2</text>
<text x="21.6" y="35.5">IN</text>
<text x="40.2" y="35.5">EN</text>
<text x="57.3" y="35.5">J</text>
<text x="93.1" y="33.8">(7)</text>
<text x="146.5" y="35.5">J</text>
</g>
<g font-size="2.3">
<text x="74.9" y="52.4">_LOW</text>
<text x="75.2" y="58.6">_LKG</text>
<text x="88.6" y="58.6">PULL</text>
<text x="36.7" y="66.9">(8)</text>
<text x="73.7" y="66.3">STD</text>
<text x="52" y="72.7">(8)</text>
<text x="70.7" y="74.1">STD_HYS</text>
<text x="22.2" y="78.9">2</text>
<text x="72.4" y="86.5">ADD_1</text>
<text x="72.4" y="92.7">ADD_2</text>
<text x="72.4" y="98.9">ADD_3</text>
<text x="72.4" y="105.1">ADD_4</text>
<text x="73.8" y="112.9">ADD</text>
<text x="87.3" y="119.2">2</text>
<text x="75" y="120.6">IH</text>
<text x="75.1" y="126.8">IL</text>
<text x="72.4" y="133.1">OUT_L</text>
<text x="73.2" y="139.3">SCL</text>
<text x="72.5" y="145.5">HIGH</text>
<text x="72.8" y="151.7">LOW</text>
<text x="71.2" y="157.9">SU.DAT</text>
<text x="71.1" y="164.1">HD.DAT</text>
<text x="71.3" y="171.9">SU.STA</text>
<text x="71.2" y="181.2">HD.STA</text>
<text x="73.1" y="190.5">BUF</text>
<text x="71.7" y="199.8">SU.STO</text>
<text x="74.6" y="207.6">R</text>
<text x="74.7" y="213.8">F</text>
<text x="73.9" y="221.5">SP</text>
<text x="75.4" y="230.9">B</text>
</g>
<text font-size="1.8" x="74" y="241.4">J</text>
</svg>
